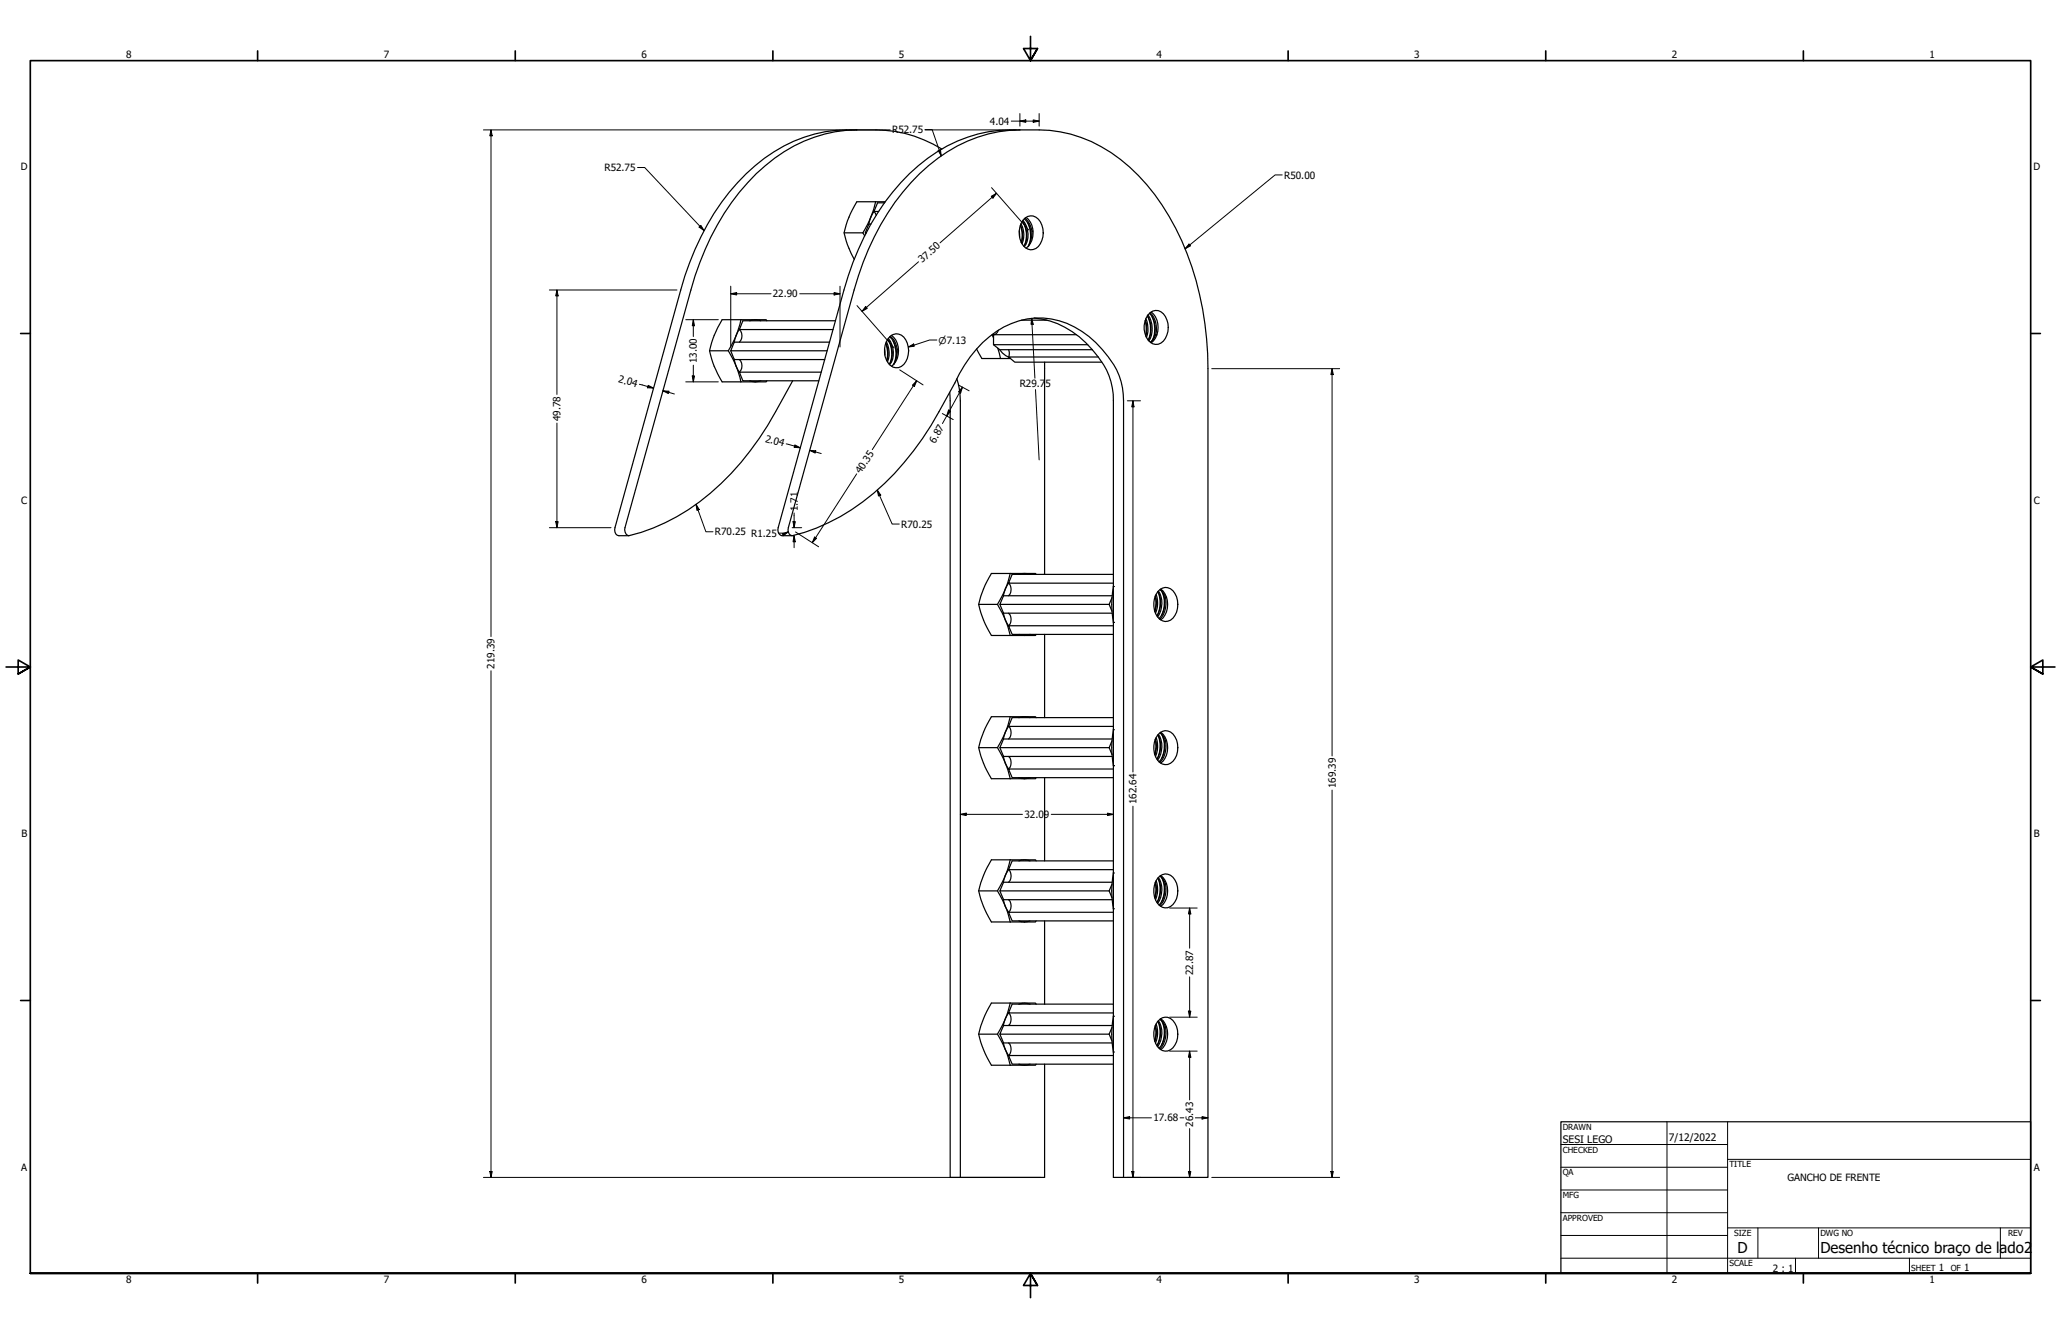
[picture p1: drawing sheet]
<svg xmlns="http://www.w3.org/2000/svg" width="864mm" height="559mm" viewBox="0 0 864 559" stroke-linecap="round" stroke-linejoin="round" font-family="sans-serif">
<g fill="none" stroke="#000" stroke-width=".51">
<path d="M359 54.4a60.8 60.8 0 0 0-42.1 18.4 107.4 107.4 0 0 0-27.4 48.7l-27.6 99.5a2.69 2.69 0 0 0 1.6 3.4 89.3 89.3 0 0 0 47-30.7 174.5 174.5 0 0 0 21.6-34.2M427.4 54.4a60.8 60.8 0 0 0-42.1 18.4 106.7 106.7 0 0 0-27.4 48.7l-27.6 99.5a2.55 2.55 0 0 0 1.7 3.4 89.5 89.5 0 0 0 46.9-30.7 174.1 174.1 0 0 0 23.1-37.2 43.7 43.7 0 0 1 25.1-22.1 32.6 32.6 0 0 1 32.1 9.1 34.8 34.8 0 0 1 11.1 19l.5 5.4v325.3M394.7 62.4a52.7 52.7 0 0 0-27.7-8 80.9 80.9 0 0 0-25.6 1.7 68.4 68.4 0 0 0-35.8 24.4 114 114 0 0 0-20.4 41l-27.5 99.5a2.55 2.55 0 0 0 1.6 3.4h4.2M353.7 97.5h7.9M361.6 97.5l.7 1.3M362.6 97.5l.2 .4M364.9 93.9h-.9l-1.4 3.6h.4M366.2 88.6l1 1.6M366.3 88.4a13.4 13.4 0 0 0-2.3 5.7M366.9 84.5a43.2 43.2 0 0 1-5.3 13M370.6 85h-2.9l-1.5 3.6h2M370.7 84.9l-.2 .1"/>
<path d="M371 84.5h-12a41.5 41.5 0 0 0-5.3 13l1.4 5 2.8 6.1M427.1 96.7l.1 2.6M427.5 94.4a11.9 11.9 0 0 1 .4 7.2M427.6 94.3a10.2 10.2 0 0 1 .4 7.4M427.8 93.7a9.5 9.5 0 0 1 .4 8.4M428.4 92.6a9.3 9.3 0 0 1 .5 10.5M428.6 92.3a9.1 9.1 0 0 1 .6 11M428.9 93.3a11.6 11.6 0 0 1 .6 9.1M429.2 91.6a9.5 9.5 0 0 1 2.5 9.4M429.5 91.4a8.7 8.7 0 0 1 1.9 10.7l-.4 1M429.6 91.3a4.1 4.1 0 0 1 6.3 1.6 8.7 8.7 0 0 1-1.8 11.2 4.4 4.4 0 0 1-6.2-2.7 9.2 9.2 0 0 1 1.7-10.1zM430 91.1a8.6 8.6 0 0 1 0 12.9"/>
<path d="M430.7 93.3a11.4 11.4 0 0 1 .1 10M432.9 96.8l-.5 .1M309.8 138a3.8 3.8 0 0 1 0 5.3M309.9 137.8l-1.4 2.7-.9 3M310.5 133.9a39.4 39.4 0 0 1-5.3 13 40.9 40.9 0 0 1 5.3 13.1M310.5 133.9h-7.9a40.9 40.9 0 0 0-5.3 13 39.4 39.4 0 0 0 5.3 13.1h18.5l.2-.5M310.5 133.9h10.6l.2 .5M314.1 134.4a6.3 6.3 0 0 1 4.7 0M350.1 134.4h-38.8l-1.5 3.6h39.3M416.2 139.8l.1 .7M418.3 138.3a2.34 2.34 0 0 1-2 1.9M428 134.1h10.7"/>
<path d="M433.3 133.2a37.2 37.2 0 0 1 26.9 16.3 28.3 28.3 0 0 1 6.3 18.4v325.3h39.7v-338.8a124.7 124.7 0 0 0-19.2-68.4 68.6 68.6 0 0 0-38.3-29.8l-4.4-1a104.1 104.1 0 0 0-34.5 .9 71.1 71.1 0 0 0-39.1 28.7 116.5 116.5 0 0 0-17.1 36.7l-27.5 99.5a2.55 2.55 0 0 0 1.6 3.4h4.3M479.9 134.3a14.4 14.4 0 0 1 .2 6.3M479.9 134.1a11.2 11.2 0 0 1 .2 6.7M480.1 133.5a10.7 10.7 0 0 1 .3 7.9M480.8 132.3a10.2 10.2 0 0 1 .3 10.2M480.9 132.6a12.5 12.5 0 0 1 .3 9.8M481 131.9a10.2 10.2 0 0 1 .4 10.9M481.6 131.3a9.6 9.6 0 0 1 .7 11.9M481.9 131a9.5 9.5 0 0 1 2.4 9.1M482 131a4 4 0 0 1 6.3 1.6 8.6 8.6 0 0 1-1.8 11.1 4.3 4.3 0 0 1-6.2-2.6 8.9 8.9 0 0 1 1.7-10.1zM482.3 130.7a8.6 8.6 0 0 1 0 12.9M482.7 132.6a12.1 12.1 0 0 1 .2 9.8"/>
<path d="M297.3 146.9h7.9M306.2 146.9l1.5 3.7h37.9M307.6 150.4a14.5 14.5 0 0 0 2.3 5.7M309.8 150.6a3.8 3.8 0 0 1 0 5.3M314.1 159.5a6.3 6.3 0 0 0 4.7 0M344.1 155.9h-34.3l1.5 3.6h31.8M347.6 143.3h-39.9l-1.5 3.6h40.4M370.6 146.2l.2 2.5M371.2 143.8a11.6 11.6 0 0 1 .3 7.2M371.2 143.7a9.8 9.8 0 0 1 .4 7.4M371.4 143.1a10.2 10.2 0 0 1 .5 8.5M372 142.1a9.2 9.2 0 0 1 .6 10.4"/>
<path d="M372.2 141.7a9.3 9.3 0 0 1 .5 11.1M372.4 142.7a12.1 12.1 0 0 1 .7 9.1M372.8 141.1a9.8 9.8 0 0 1 2.5 9.4M373.1 140.8a8.7 8.7 0 0 1 1.9 10.7l-.4 1M373.1 140.8a4.4 4.4 0 0 1 7.1 3 7.9 7.9 0 0 1-3.6 10.2 5.2 5.2 0 0 1-5.7-4.6 8.7 8.7 0 0 1 2.2-8.6zM373.6 140.5a8.6 8.6 0 0 1 0 12.9M374.2 142.7a11 11 0 0 1 .1 10.1M376 146.3h.4M400.9 158.6a30.4 30.4 0 0 1 1.5 9.3v325.3M409.2 146.2l2.2 4h12M415.7 140.1l.6 1.4M416.3 144.4l2.6 2.1h38.9"/>
<path d="M418.1 145.9l1.1 4.3M418.8 146.4l1.2 1.4 2.8 1.9M422.7 146.5l.2 1-.2 2M437.7 151.7v88.9M451 140.2h-34.7v4.2h39.5M460.2 149.5h-37.5l2.5 2.2h36.5M482.3 143.2l-.2 .2M484.3 140.1l-.8 1.8-1.2 1.3M484.3 140.1l.5 .2M398 164.3l.1 328.9h39.6v-47.4M410.1 253.2h7.9M419 253.2l1.5 3.7h45.5"/>
<path d="M420.4 256.6a13.4 13.4 0 0 0 2.3 5.7M422.6 256.9a3.8 3.8 0 0 1 0 5.2M422.6 244.3a3.8 3.8 0 0 1 0 5.3M422.7 244a14.3 14.3 0 0 0-2.3 5.7M423.3 240.2a42 42 0 0 1-5.3 13 43.2 43.2 0 0 1 5.3 13M423.3 240.2h-7.9a42 42 0 0 0-5.3 13 41.5 41.5 0 0 0 5.3 13h18.5l.2-.5M423.3 240.2h10.6l.2 .4M426.9 240.6a7.4 7.4 0 0 1 4.7 0M464.8 253.2l1.2 2.9M466 250.3l-1.2 2.9M466 249.6h-45.5l-1.5 3.6h45.8M466.5 245.7a40.9 40.9 0 0 0 0 15"/>
<path d="M466.5 240.6h-42.4l-1.5 3.7h43.9M484.1 249.8a12 12 0 0 1-.2 6.2M484.1 249.6a10.6 10.6 0 0 1-.2 6.7M484.4 249a10.8 10.8 0 0 1-.2 7.9M485.1 247.8a10.2 10.2 0 0 1-.3 10.3M485.2 248a12.5 12.5 0 0 1-.3 9.8M485.4 247.6a9.9 9.9 0 0 1-.3 10.8M486 247a4.1 4.1 0 0 1 6.3 1.6 8.7 8.7 0 0 1-1.8 11.2 4.4 4.4 0 0 1-6.2-2.7 9.2 9.2 0 0 1 1.7-10.1zM486.1 246.9l.2 .2M486.3 246.8a8.6 8.6 0 0 1 0 12.9M486.3 247.1l1.2 1.4 .9 1.8M486.3 247.1a9.6 9.6 0 0 1-.7 12"/>
<path d="M487 248a12.5 12.5 0 0 1-.3 9.8M488.4 250.3a10.4 10.4 0 0 1-2.4 9.1M488.8 250.1l-.4 .2M426.9 265.7a6.4 6.4 0 0 0 4.7 0M437.7 265.7v34.9M466.5 262.1h-43.9l1.5 3.6h42.4M410.1 313.2h7.9M419 313.2l1.5 3.7h45.5M420.4 316.6a13.4 13.4 0 0 0 2.3 5.7M422.6 316.9a3.8 3.8 0 0 1 0 5.2M422.6 304.3a3.8 3.8 0 0 1 0 5.3M422.7 304a14.3 14.3 0 0 0-2.3 5.8"/>
<path d="M423.3 300.2a42 42 0 0 1-5.3 13 43.2 43.2 0 0 1 5.3 13M423.3 300.2h-7.9a42 42 0 0 0-5.3 13 41.5 41.5 0 0 0 5.3 13h18.5l.2-.4M423.3 300.2h10.6l.2 .4M426.9 300.6a7.4 7.4 0 0 1 4.7 0M464.8 313.2l1.2 2.9M466 310.3l-1.2 2.9M466 309.6h-45.5l-1.5 3.6h45.8M466.5 305.7a40.9 40.9 0 0 0 0 15M466.5 300.6h-42.4l-1.5 3.7h43.9M484.1 309.8a12.2 12.2 0 0 1-.2 6.2M484.1 309.6a10.5 10.5 0 0 1-.2 6.6M484.4 309a10.8 10.8 0 0 1-.2 7.9"/>
<path d="M485.1 307.8a10.2 10.2 0 0 1-.3 10.3M485.2 308a12.5 12.5 0 0 1-.3 9.8M485.4 307.6a9.9 9.9 0 0 1-.3 10.9M486 307a4.1 4.1 0 0 1 6.3 1.6 8.6 8.6 0 0 1-1.8 11.1 4.3 4.3 0 0 1-6.2-2.6 9.2 9.2 0 0 1 1.7-10.1zM486.1 306.9l.2 .2M486.3 306.7a8.6 8.6 0 0 1 0 13M486.3 307.1l1.2 1.4 .9 1.8M486.3 307.1a9.6 9.6 0 0 1-.7 12.1M487 308a12.5 12.5 0 0 1-.3 9.8M488.4 310.3a10.2 10.2 0 0 1-2.4 9M488.8 310.1l-.4 .2M426.9 325.8a6.4 6.4 0 0 0 4.7 0"/>
<path d="M437.7 325.8v34.8M466.5 322.1h-43.9l1.5 3.7h42.4M410.1 373.2h7.9M419 373.2l1.5 3.7h45.5M420.4 376.6a13.4 13.4 0 0 0 2.3 5.7M422.6 376.9a3.8 3.8 0 0 1 0 5.2M422.6 364.3a3.8 3.8 0 0 1 0 5.3M422.7 364a14.3 14.3 0 0 0-2.3 5.8M423.3 360.2a41.5 41.5 0 0 1-5.3 13 43.2 43.2 0 0 1 5.3 13M423.3 360.2h-7.9a43.2 43.2 0 0 0-5.3 13 41.5 41.5 0 0 0 5.3 13h18.5l.2-.4M423.3 360.2h10.6l.2 .4M426.9 360.6a6.4 6.4 0 0 1 4.7 0"/>
<path d="M464.8 373.2l1.2 2.9M466 370.3l-1.2 2.9M466 369.6h-45.5l-1.5 3.6h45.8M466.5 365.7a40.5 40.5 0 0 0 0 15M466.5 360.6h-42.4l-1.5 3.7h43.9M484.1 369.8a12.2 12.2 0 0 1-.2 6.2M484.1 369.6a10.5 10.5 0 0 1-.2 6.6M484.4 368.9a10.9 10.9 0 0 1-.2 8M485 368a4.1 4.1 0 0 1 7.3 .6 8.6 8.6 0 0 1-1.8 11.1 4.3 4.3 0 0 1-6.2-2.6 9.7 9.7 0 0 1 .7-9.1zM485.1 367.9a10.2 10.2 0 0 1-.3 10.2M485.2 367.9a12.6 12.6 0 0 1-.3 9.9M485.4 367.5a10 10 0 0 1-.3 11"/>
<path d="M486.1 366.9l.2 .3M486.3 366.7a8.6 8.6 0 0 1 0 13M486.3 367.2l1.2 1.3 .9 1.8M486.3 367.2a9.6 9.6 0 0 1-.7 12M487 367.9a12.6 12.6 0 0 1-.3 9.9M488.4 370.3a10.2 10.2 0 0 1-2.4 9M488.8 370.1l-.4 .2M426.9 385.8a6.4 6.4 0 0 0 4.7 0M437.7 385.8v34.8M466.5 382.1h-43.9l1.5 3.7h42.4M410.1 433.2h7.9M419 433.2l1.5 3.7h45.5"/>
<path d="M420.4 436.6a14.3 14.3 0 0 0 2.3 5.7M422.6 436.9a3.8 3.8 0 0 1 0 5.3M422.6 424.3a3.8 3.8 0 0 1 0 5.3M422.7 424.1a14.3 14.3 0 0 0-2.3 5.7M423.3 420.2h-7.9a43.2 43.2 0 0 0-5.3 13 43.2 43.2 0 0 0 5.3 13h18.5l.2-.4M423.3 420.2h10.6l.2 .4M423.3 420.2a41.5 41.5 0 0 1-5.3 13 41.5 41.5 0 0 1 5.3 13M426.9 420.6a6.4 6.4 0 0 1 4.7 0M464.8 433.2l1.2 2.9M466 430.3l-1.2 2.9M466 429.6h-45.5l-1.5 3.6h45.8M466.5 425.7a40.5 40.5 0 0 0 0 15"/>
<path d="M466.5 420.6h-42.4l-1.5 3.7h43.9M484.1 429.8a12.3 12.3 0 0 1-.2 6.3M484.1 429.5a10.7 10.7 0 0 1-.2 6.7M484.4 428.9a10.9 10.9 0 0 1-.2 8M485 428a4.1 4.1 0 0 1 7.3 .6 8.6 8.6 0 0 1-1.8 11.1 4.3 4.3 0 0 1-6.2-2.6 9.7 9.7 0 0 1 .7-9.1zM485.1 427.9a10.2 10.2 0 0 1-.3 10.2M485.2 427.9a12.5 12.5 0 0 1-.3 9.9M485.4 427.5a10 10 0 0 1-.3 11M486.1 426.9l.2 .3M486.3 426.7a8.6 8.6 0 0 1 0 13M486.3 427.2l1.2 1.3 .9 1.8M486.3 427.2a9.5 9.5 0 0 1-.7 11.9"/>
<path d="M487 427.9a12.5 12.5 0 0 1-.3 9.9M488.4 430.3a10.2 10.2 0 0 1-2.4 9.1M488.8 430.1l-.4 .2M426.9 445.8a6.4 6.4 0 0 0 4.7 0M466.5 442.2h-43.9l1.5 3.6h42.4"/>
</g>
<g fill="#000">
<circle cx="466.5" cy="245.7" r=".25"/>
<circle cx="466.5" cy="260.7" r=".25"/>
<circle cx="466.5" cy="305.7" r=".25"/>
<circle cx="466.5" cy="320.7" r=".25"/>
<circle cx="466.5" cy="365.7" r=".25"/>
<circle cx="466.5" cy="380.7" r=".25"/>
<circle cx="466.5" cy="425.7" r=".25"/>
<circle cx="466.5" cy="440.7" r=".25"/>
</g>
<!-- layer: Border (ANSI) -->
<g fill="none" stroke="#000" stroke-width=".7">
<path d="M431.8 15.2v10.2l-2.9-5.1h5.8l-2.9 5.1 2.9-5.1M107.9 21.3v4.1M215.9 21.3v4.1M323.8 21.3v4.1M539.8 21.3v4.1M647.7 21.3v4.1M755.6 21.3v4.1M8.6 139.7h4.1M850.9 139.7h4.1M2.5 279.4h10.2l-5.1-2.9v5.8l5.1-2.9-5.1 2.9M861.1 279.4h-10.2l5.1-2.9v5.8l-5.1-2.9 5.1 2.9M8.6 419.1h4.1"/>
<path d="M850.9 419.1h4.1M12.7 533.4v-508h838.2v508h-838.2h838.2M107.9 533.4v4.1M215.9 533.4v4.1M323.8 533.4v4.1M434.7 538.5l-2.9-5.1 2.9 5.1h-5.8l2.9-5.1v10.2M539.8 533.4v4.1M647.7 533.4v4.1M755.6 533.4v4.1"/>
</g>
<!-- layer: Title (ANSI) -->
<g fill="none" stroke="#000" stroke-width=".42">
<path d="M654 479.4h69.9M698.5 469.9v63.5M723.9 469.9v63.5M654 488.9h69.9M654 498.5h69.9M723.9 485.6h127M654 508h69.9M654 517.5h69.9M723.9 514.3h127M736.6 514.3v12.7M762 514.3v12.7M838.2 514.3v12.7"/>
<path d="M654 527h196.9M752.3 527v6.4M800.1 527v6.4"/>
</g>
<path d="M654 469.9h196.9v63.5h-196.9z" fill="none" stroke="#000" stroke-width=".51"/>
<g fill="none" stroke="#000" stroke-width=".42">
<path d="M202.6 54.4h170.4M205.7 54.4l.5 2.5h-1zM205.7 54.4v212.2M387.6 54.3h3l3.8 11M387.6 54.4h38.2M423.7 50.7h11.7M427.4 50.7l2.4-.5v1zM427.4 47.6v5.2M432.9 50.2l2.5 .5-2.5 .5zM435.4 47.6v5.2M267.1 70.2h3l24.9 26.4M393.1 63.1l1-.4 .3 2.6z"/>
<path d="M415.5 78.6l15.5 17.7M537.3 73.3h-3l-37.7 30.9M292.9 95.1l.8-.7 1.3 2.2zM415.4 82.2l2.2-1.2-1.5 2zM417.6 81l-23.7 20.7M306.2 119.9v25.5M352 119.9v25.5M384.9 109.7l-23.7 20.7M498.2 102.2l.7 .8-2.3 1.2zM230.2 121.5h53.5M233.4 121.5l.5 2.5h-1zM233.4 121.5v43.7"/>
<path d="M287.3 133.9h13.7M290.5 133.9l.5 2.6h-.9zM290.5 133.9v7.1M306.2 123.1l2.5-.5v1zM306.2 123.1h16.9M335.1 123.1h16.9M349.5 122.6l2.5 .5-2.5 .5zM359.1 128l15.5 17.7M362.7 128.4l.7 .8-2.2 1.2zM432.3 133.3l.6 2.5h-.9zM432.3 133.3l1.3 25.1M287.3 160h13.7"/>
<path d="M290.1 157.5h.9l-.5 2.5zM290.5 153v7M377 154.9l9.8 6.3M380.6 145.4l2.2-1.3 .3 .9zM384.1 159.5l-.9 2.4-.9-.5zM384.1 159.5l-18.6 28.8M392.6 142.4h-3.1l-8.9 3M507.7 154.4h53.6M558.2 154.4l.5 2.5h-1zM558.2 154.4v162.3M233.4 177.2v43.8M267.9 161l5.9 1.6"/>
<path d="M271.6 161.4l2.2 1.2-2.5-.2zM277.7 163.7l2.6 .2-.3 .9zM277.7 163.7l4.9 1.3M394.8 173.2l4.6 2.6M397.4 171.8l.9 .5-1.6 1.9zM401.5 161.2l4.6 2.5M403.3 162.2l-.8 2.5-.9-.6zM403.3 162.2l-8.4 15.2M433.9 163.2l1.5 29.5M472.4 167.9h5.5M474.7 167.9l.5 2.5h-1zM474.7 167.9v155.5"/>
<path d="M329.4 185.9l5.9 1.7M333.1 186.4l2.2 1.2-2.5-.2zM339.3 188.7l2.5 .1-.2 1zM339.3 188.7l4.8 1.3M359 198.5l-18.6 28.8M232.9 218.5h1l-.5 2.5zM291.7 211.3l1.3 2.1-1 .4zM291.7 211.3l4.1 11.5h3M332.3 218.5h.9l-.5 2.5zM332.7 214.9v6.1M367.6 205.3l1.5 2.1-1 .4zM367.6 205.3l6.2 14.2h3"/>
<path d="M230.2 221h25.8M327.9 223.5l2.4-.7-2 1.6zM330.3 222.8l-2.2 1.2 1.2-.7h-3M331.9 221h4M332.7 224.4l.5 2.5h-.9zM332.7 224.4v5M333.3 222.8l9.7 6.2M341.3 225l.8 .5-1.7 1.8zM205.7 281v212.2M474.7 337.7v155.5M558.2 331v162.2M402.4 341.1l2.5-.5v1z"/>
<path d="M402.4 341.1h26M440.5 341.1h26M464.1 340.6l2.4 .5-2.4 .5zM490.1 380.4h11.5M498.5 380.4l.5 2.4h-1zM498.5 380.4v16.8M498.5 409.2v16.9M490.1 426.1h11.5M498 423.5h1l-.5 2.6zM490.1 440.3h11.5M498.5 440.3l.5 2.5h-1zM498.5 440.3v20.5"/>
<path d="M470.8 468.2l2.5-.5v1.1zM470.8 468.2h11.7M494.5 468.2h1.6M498.5 472.8v20.4M500.9 468.2h5.3M503.7 467.7l2.5 .5-2.5 .6zM202.6 493.2h233.5M205.2 490.7h1l-.5 2.5zM472.4 493.2h5.5M474.2 490.7h1l-.5 2.5zM498 490.7h1l-.5 2.5zM507.7 493.2h53.6"/>
<path d="M557.7 490.7h1l-.5 2.5z"/>
</g>
<g fill="#000">
<path d="M205.7 54.4l.5 2.5h-1z" fill-rule="evenodd"/>
<path d="M427.4 50.7l2.4-.5v1z" fill-rule="evenodd"/>
<path d="M432.9 50.2l2.5 .5-2.5 .5z" fill-rule="evenodd"/>
<path d="M393.1 63.1l1-.4 .3 2.6z" fill-rule="evenodd"/>
<path d="M292.9 95.1l.8-.7 1.3 2.2z" fill-rule="evenodd"/>
<path d="M415.4 82.2l2.2-1.2-1.5 2z" fill-rule="evenodd"/>
<path d="M498.2 102.2l.7 .8-2.3 1.2z" fill-rule="evenodd"/>
<path d="M233.4 121.5l.5 2.5h-1z" fill-rule="evenodd"/>
<path d="M290.5 133.9l.5 2.6h-.9z" fill-rule="evenodd"/>
<path d="M306.2 123.1l2.5-.5v1z" fill-rule="evenodd"/>
<path d="M349.5 122.6l2.5 .5-2.5 .5z" fill-rule="evenodd"/>
<path d="M362.7 128.4l.7 .8-2.2 1.2z" fill-rule="evenodd"/>
<path d="M432.3 133.3l.6 2.5h-.9z" fill-rule="evenodd"/>
<path d="M290.1 157.5h.9l-.5 2.5z" fill-rule="evenodd"/>
<path d="M380.6 145.4l2.2-1.3 .3 .9z" fill-rule="evenodd"/>
<path d="M558.2 154.4l.5 2.5h-1z" fill-rule="evenodd"/>
<path d="M271.6 161.4l2.2 1.2-2.5-.2z" fill-rule="evenodd"/>
<path d="M277.7 163.7l2.6 .2-.3 .9z" fill-rule="evenodd"/>
<path d="M384.1 159.5l-.9 2.4-.9-.5z" fill-rule="evenodd"/>
<path d="M397.4 171.8l.9 .5-1.6 1.9z" fill-rule="evenodd"/>
<path d="M403.3 162.2l-.8 2.5-.9-.6z" fill-rule="evenodd"/>
<path d="M474.7 167.9l.5 2.5h-1z" fill-rule="evenodd"/>
<path d="M333.1 186.4l2.2 1.2-2.5-.2z" fill-rule="evenodd"/>
<path d="M339.3 188.7l2.5 .1-.2 1z" fill-rule="evenodd"/>
<path d="M232.9 218.5h1l-.5 2.5z" fill-rule="evenodd"/>
<path d="M291.7 211.3l1.3 2.1-1 .4z" fill-rule="evenodd"/>
<path d="M332.3 218.5h.9l-.5 2.5z" fill-rule="evenodd"/>
<path d="M367.6 205.3l1.5 2.1-1 .4z" fill-rule="evenodd"/>
<path d="M327.9 223.5l2.4-.7-2 1.6z" fill-rule="evenodd"/>
<path d="M332.7 224.4l.5 2.5h-.9z" fill-rule="evenodd"/>
<path d="M341.3 225l.8 .5-1.7 1.8z" fill-rule="evenodd"/>
<path d="M402.4 341.1l2.5-.5v1z" fill-rule="evenodd"/>
<path d="M464.1 340.6l2.4 .5-2.4 .5z" fill-rule="evenodd"/>
<path d="M498.5 380.4l.5 2.4h-1z" fill-rule="evenodd"/>
<path d="M498 423.5h1l-.5 2.6z" fill-rule="evenodd"/>
<path d="M498.5 440.3l.5 2.5h-1z" fill-rule="evenodd"/>
<path d="M470.8 468.2l2.5-.5v1.1z" fill-rule="evenodd"/>
<path d="M503.7 467.7l2.5 .5-2.5 .6z" fill-rule="evenodd"/>
<path d="M205.2 490.7h1l-.5 2.5z" fill-rule="evenodd"/>
<path d="M474.2 490.7h1l-.5 2.5z" fill-rule="evenodd"/>
<path d="M498 490.7h1l-.5 2.5z" fill-rule="evenodd"/>
<path d="M557.7 490.7h1l-.5 2.5z" fill-rule="evenodd"/>
</g>
<g font-size="6.3">
<text x="728.1" y="524.9">D</text>
<text x="762.8" y="525">Desenho técnico braço de lado2</text>
</g>
<g font-size="4.3">
<text x="654.8" y="478.6">SESI LEGO</text>
<text x="699.3" y="478">7/12/2022</text>
</g>
<g font-size="4.2">
<text x="52.8" y="24.4">8</text>
<text x="160.8" y="24.4">7</text>
<text x="268.7" y="24.4">6</text>
<text x="376.7" y="24.4">5</text>
<text x="484.6" y="24.4">4</text>
<text x="592.6" y="24.4">3</text>
<text x="700.5" y="24.4">2</text>
<text x="808.5" y="24.4">1</text>
<text x="414.8" y="52.3">4.04</text>
<text x="373.8" y="55.8">R52.75</text>
<text x="8.8" y="71.4">D</text>
<text x="253.3" y="71.7">R52.75</text>
<text x="852" y="71.4">D</text>
<text x="538.1" y="74.8">R50.00</text>
<text x="386.5" y="110.2" transform="rotate(-41 386.5 110.2)">37.50</text>
<text x="323.8" y="124.6">22.90</text>
<text x="292" y="152.1" transform="rotate(-90 292 152.1)">13.00</text>
<text x="258.9" y="160" transform="rotate(16 258.9 160)">2.04</text>
<text x="427.3" y="162.3">R29.7</text>
<text x="438" y="162.3">5</text>
<text x="234.9" y="176.5" transform="rotate(-90 234.9 176.5)">49.78</text>
<text x="320.4" y="185" transform="rotate(16 320.4 185)">2.04</text>
<text x="391.9" y="185.9" transform="rotate(-61 391.9 185.9)">6.87</text>
<text x="360.7" y="198.6" transform="rotate(-57 360.7 198.6)">40.35</text>
<text x="8.9" y="211.1">C</text>
<text x="334.3" y="214.1" transform="rotate(-90 334.3 214.1)">1.71</text>
<text x="852.2" y="211.1">C</text>
<text x="377.6" y="221">R70.25</text>
<text x="299.6" y="224.3">R70.25 R1.25</text>
<text x="207.3" y="280.2" transform="rotate(-90 207.3 280.2)">219.39</text>
<text x="559.7" y="330.1" transform="rotate(-90 559.7 330.1)">169.39</text>
<text x="476.2" y="336.9" transform="rotate(-90 476.2 336.9)">162.64</text>
<text x="429.3" y="342.6">32.09</text>
<text x="9" y="350.8">B</text>
<text x="852.2" y="350.8">B</text>
<text x="500" y="408.4" transform="rotate(-90 500 408.4)">22.87</text>
<text x="483.3" y="469.8">17.68</text>
<text x="500" y="472" transform="rotate(-90 500 472)">26.43</text>
<text x="8.9" y="490.5">A</text>
<text x="852.2" y="490.5">A</text>
<text x="749" y="494.9">GANCHO DE FRENTE</text>
<text x="742.9" y="532.6">2 : 1</text>
<text x="812.4" y="532.6">1</text>
<text x="823" y="532.6">1</text>
<text x="52.8" y="537.5">8</text>
<text x="160.8" y="537.5">7</text>
<text x="268.7" y="537.5">6</text>
<text x="376.7" y="537.5">5</text>
<text x="484.6" y="537.5">4</text>
<text x="592.6" y="537.5">3</text>
<text x="700.5" y="537.5">2</text>
<text x="808.5" y="537.5">1</text>
</g>
<text font-size="3.9" x="393.3" y="143.9">⌀7.13</text>
<g font-size="3.5">
<text x="654.8" y="473.2">DRAWN</text>
<text x="654.8" y="482.8">CHECKED</text>
<text x="724.7" y="488.9">TITLE</text>
<text x="654.8" y="492.3">QA</text>
<text x="654.8" y="501.8">MFG</text>
<text x="654.8" y="511.4">APPROVED</text>
<text x="726.7" y="517.7">SIZE</text>
<text x="762.8" y="517.7">DWG NO</text>
<text x="841.4" y="517.7">REV</text>
<text x="724.7" y="530.4">SCALE</text>
<text x="800.9" y="532.6">SHEET</text>
<text x="817.4" y="532.6">OF</text>
</g>
</svg>
